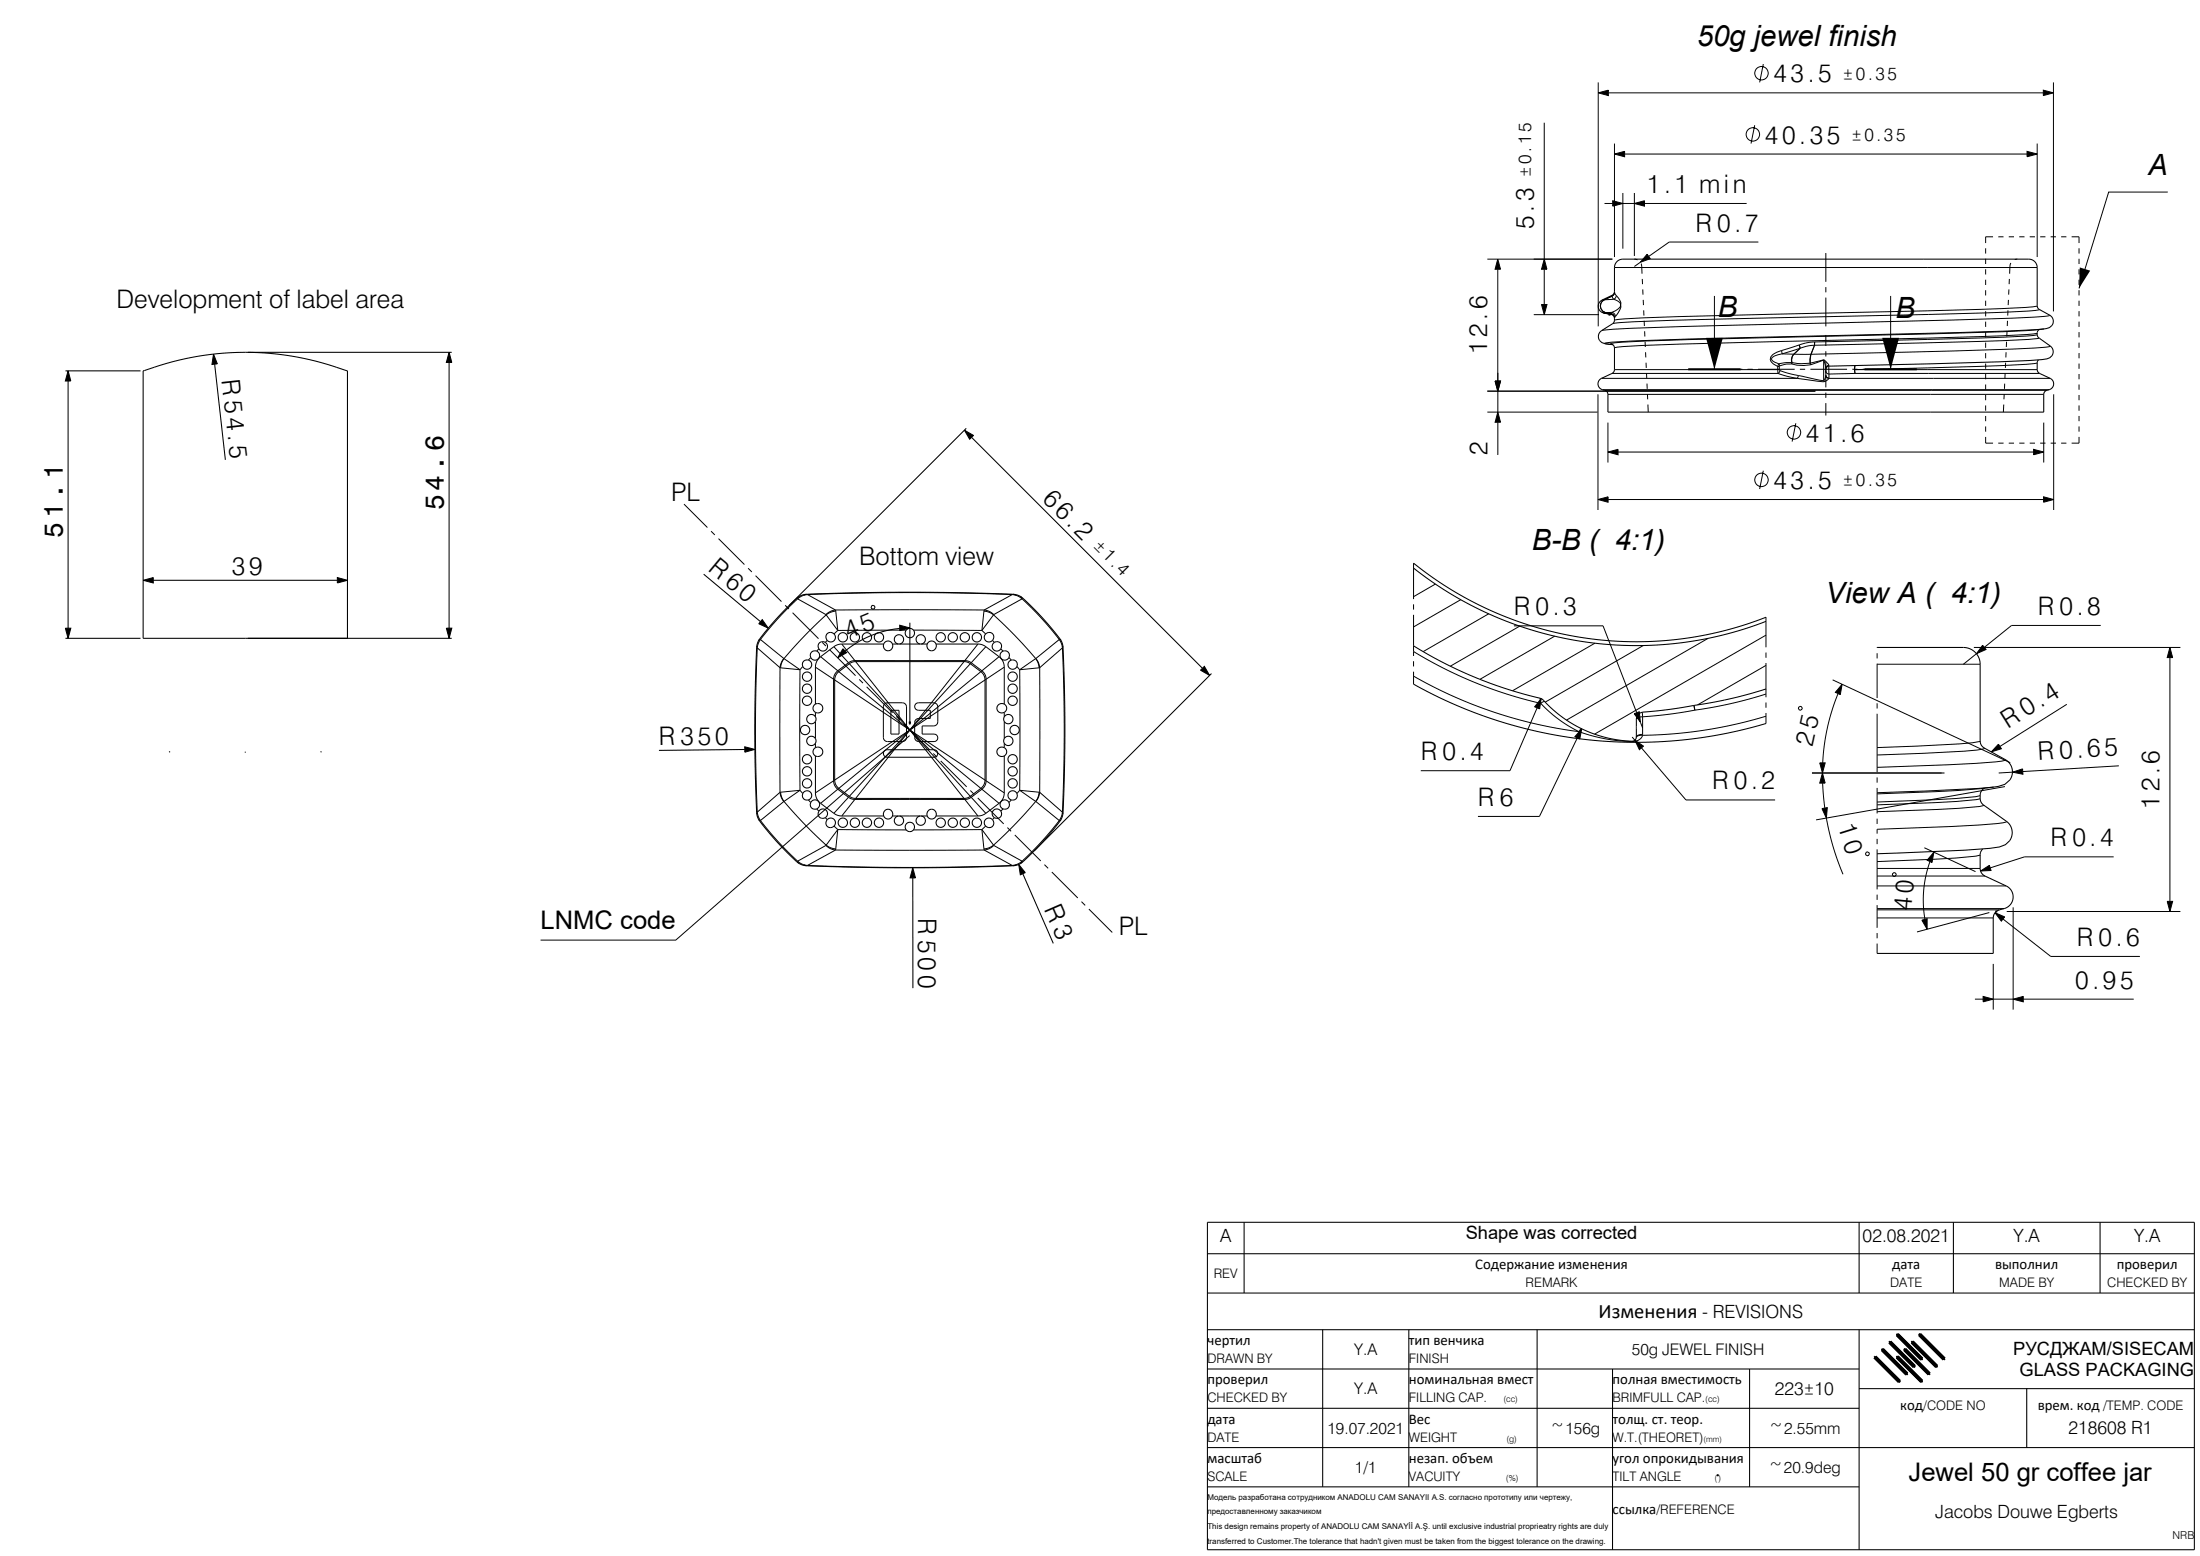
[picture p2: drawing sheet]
<svg xmlns="http://www.w3.org/2000/svg" width="420mm" height="297mm" viewBox="0 0 420 297" stroke-linecap="round" stroke-linejoin="round" font-family="sans-serif">
<g fill="none" stroke="#000" stroke-width=".19">
<path d="M305.1 17.7l2-.5v1zM305.1 15.7v46.6M307.1 17.7h83M336.6 12.2l-.7 3.5M390.1 17.2l1.9 .5-1.9 .5zM392 15.7v43.7M294.8 23.4v26.1M306.3 38.8h1.6M307.9 38.3l1.9 .5-1.9 .6zM308.2 29.4l2-.5v1zM308.2 27.4v21.7M309.8 36.8v10.7"/>
<path d="M309.8 38.8h2.2M310.2 29.4h76.8M312 38.8l2-.5v1.1zM312 36.8v12.1M314 38.8h19.5M335 23.9l-.7 3.5M387 28.9l1.9 .5-1.9 .5zM388.9 27.4v21.7M413.8 36.7h-11.2l-5.7 18.3M283.9 49.5h23.9M285.9 49.5l.6 1.9h-1.1zM285.9 51.4v21.3"/>
<path d="M294.3 58.1h1l-.5 2zM294.8 49.5l.5 1.9h-1zM294.8 51.4v6.7M306.2 59.7h.1M306.2 59.7l.3 .1M306.2 59.7l1.4 .3M306.3 57.2a1.32 1.32 0 0 0-.7 1.4 1.32 1.32 0 0 0 1 1.1M306.3 57.2a1.3 1.3 0 0 0-.8 1.4 1.3 1.3 0 0 0 1.1 1.1M306.3 57.2l-.4 .1M306.3 57.2h.1M306.6 59.7h-.4M306.6 59.7h.1"/>
<path d="M306.6 59.7l1 .2M307.6 59.9v.1M307.6 59.9h.1a.79 .79 0 0 1 .5 .8M307.6 60l.2 .1M307.6 60h.2M307.7 59.6l-.1 .3M307.7 59.6l.2 .1a.8 .8 0 0 1 .5 .7M307.7 59.6l-1.1 .1M307.7 56.5l.4 .6M307.7 56.5l-1.4 .7M307.7 56.5h.1M307.8 56.4v.1"/>
<path d="M308.1 57.1l.7 .4 .6 .5M308.1 57.1l-1.8 .1M308.2 51.1h80.7M308.2 55.7v.1M308.2 55.8h.1M308.2 55.8l.4 .6M308.2 55.8l-.1 .4-.4 .3M308.6 56.4l.8 1.3M308.6 56.4l-.1 .4-.4 .3M309.4 58.4a3 3 0 0 1-1.7 1.2M309.4 58.7l-1 1.7M312 49.5l.6 .1"/>
<path d="M313.2 50.1l-1.2 .8M313.3 50.3l.2 1.9M313.5 53.2l.1 1M313.6 55.2l.1 1M313.7 57.2l.1 1M313.8 59.2v1M314.5 48.5l.5 .9-1.8 .7zM327.3 56.5v14M335.7 46.2h-17l-4 2.8M348.6 48.3v5.5M348.6 54.8v1M348.6 56.8v5.5"/>
<path d="M360.9 56.5v14M379.1 47.4v1M379.1 49.4v1M379.1 51.4v1M379.1 53.4v1M379.1 55.4v1M379.1 57.4v1M379.1 59.4v1M380.5 45.2h-1.4v1.2M381.5 45.2h1M383.3 59.2v1M383.4 57.2v1"/>
<path d="M383.5 45.2h1M383.5 55.2v1M383.6 53.2v1M383.9 50.2l-.2 .5v1.5M385.1 49.5l-.5 .1M385.5 45.2h1M387.5 45.2h1M388.9 58.4h-.1a80 80 0 0 1-10.8 .7l-40.1 .9a418.5 418.5 0 0 0-28.9 1l-.8 .1M389.3 59.1h-.1a77.4 77.4 0 0 1-10.6 .6l-10.5 .3a2532.4 2532.4 0 0 0-56.1 1.4l-4.1 .4M389.5 45.2h1M391.5 45.2h1M393.5 45.2h1"/>
<path d="M395.5 45.2h1.4v1.2M396.9 47.4v1M396.9 49.4v1M396.9 51.4v1M396.9 53.4v1M396.9 55.4v1M396.9 57.4v1M396.9 59.4v1M40.8 67.6l.7 1.9-1 .1zM283.9 74.7h62.7M284 78.7h21M285.4 72.7h1.1l-.6 2z"/>
<path d="M286 78.7l.5 1.9h-1.1zM286 74.7v4M292.8 60.1h12.5M305.1 75.3v22M305.7 72.2h37.4M305.9 74.4h85.3M306.4 74.5h84.4M307 75.3h83.2M307.8 71.3h31.6M308.2 70.6h31.5M308.2 60.7h.1M308.4 60.4l-.2 .3"/>
<path d="M313.9 61.2v1M314 63.2v1M314.1 65.2v1M314.2 67.2v1M314.2 69.2l.1 1M314.3 71.2l.1 1M314.4 73.2l.1 1M314.5 75.2l.1 1M314.6 77.2l.1 1.5M332.3 70.5h.3M333.6 70.5h1M335.6 70.5h7"/>
<path d="M339.4 70v1.3M339.4 70h.3M339.4 71.3l3.7 .9M339.6 69.4l.2 .4M339.6 69.4l-.2 .6M339.7 70.6l.1 .1M339.7 70v.6M339.8 69.8l-.1 .2M339.8 70.7l3.5 1M339.8 70.7l-.4 .6M340.1 66.9a3.2 3.2 0 0 0-2 1.2 1.09 1.09 0 0 0 .5 1.4l.8 .5M340.1 66.9l.1 .6"/>
<path d="M340.2 67.5l-1.3 .4a.67 .67 0 0 0-.6 .8l.5 .4 .8 .3M340.2 67.5l2.3 .1M342.1 69.2v.3M342.1 69.2l-2.5 .2M342.1 69.2h.1M342.1 69.5h-1l-1.3 .3M342.1 69.5h.1M342.1 69.5a7.6 7.6 0 0 0 3.6 .1M342.1 69.2l1.8 .2 1.6-.1M342.5 67.6a1.62 1.62 0 0 0-.4 1.6M342.5 67.6h.1M342.5 67.6a1.7 1.7 0 0 0-.4 1.6"/>
<path d="M342.5 67.6h3.2M343.1 72.2l5 .7M343.3 71.7l4.9 1M343.3 71.7l-.2 .5M343.5 65.8l.2 .7M343.5 65.8l-3.4 1.1M343.6 70.5h1M343.7 66.5l-3.5 1M343.7 66.5l-1.2 1.1M343.7 66.5h.1M345.5 69.3l.1 .3M345.6 69.3l.1 .3"/>
<path d="M345.6 69.3h-.1M345.6 70.5h7M345.7 67.6l-.2 1v.7M345.7 67.6h.1M345.8 67.6l-.2 1.7M346.4 65.9l-1.2 .1-1.5 .5M346.4 65.9h.1M346.4 65.9l-.7 1.7M346.4 65.3v.6M346.4 65.3l-1.5 .1-1.4 .4M348.1 68.7l-2.5 .6M348.1 68.7l1.1 1"/>
<path d="M348.1 68.7h.1M348.2 68.7l-2.5 .9M348.2 68.7l.4 1.6a.56 .56 0 0 1 .6-.6M348.2 68.7v4M348.2 72.7l-.1 .2M348.6 70.9a.57 .57 0 0 0 .6 .5M348.6 71.6a.57 .57 0 0 0 .6 .6M348.6 63.9v2.1M348.6 67v1M348.6 69v2.2M348.6 71.6v2.3M348.6 74.9v1"/>
<path d="M348.6 76.9v2.4M349.1 69.9l.1 1.5M349.2 69.7v.2M349.2 72.2l-.7 .6-.4 .1M349.2 72.2a.6 .6 0 0 1-.6-.5l-.4 1M349.2 72.2h42.2M349.2 71.4v.8M349.2 72.2h.1M353.6 70.5h1M354.1 70.6l.1-.8-.2 .7 .2 .8M354.1 70.6l.1 .7M354.1 70.6h34.8"/>
<path d="M354.2 71.3h35.2M354.2 71.3l-5 .1M355.6 70.5h.3M379.1 61.4v1M379.1 63.4v1M379.1 65.4v1M379.1 67.4v1M379.1 69.4v1M379.1 71.4v1M379.1 73.4v1M379.1 75.4v1M379.1 77.4v1"/>
<path d="M379.1 79.4v1M382.5 77.2v1.5M382.6 75.2v1M382.7 73.2v1M382.8 71.2v1M382.9 69.2l-.1 1M383 67.2l-.1 1M383.1 65.2l-.1 1M383.2 63.2l-.1 1M383.3 61.2l-.1 1M388.9 63.9l-.6 .1a353.3 353.3 0 0 1-20.4 .8l-21.5 .5M388.9 63.6l-.6 .1a344.8 344.8 0 0 1-20.4 .8l-47.3 1.2-10.7 .4-1.7 .3"/>
<path d="M388.9 69.3h-.2a87.8 87.8 0 0 1-10.6 .6l-24 .7M388.9 63.6h.1M388.9 69.3h.1M389 62.9l-6.6 .4-14.2 .4-53.9 1.4-4.6 .2-2.2 .3 .3 .1M389.2 64.5l-.3 .1a320.6 320.6 0 0 1-21 .8l-21.5 .5M390.2 62.8l-1.6 .1a2060.3 2060.3 0 0 1-57 1.6l-19.9 .6-4.1 .2-1.2 .2 1.5 .3M391.3 60.2h.1M391.3 60.2a35.5 35.5 0 0 1-7.1 .5l-31.9 .9a1068 1068 0 0 0-46.2 1.4l-.3 .1M391.4 66.1a34.2 34.2 0 0 1-7.1 .5l-38.5 1M392.1 75.3v22M396.9 61.4v1M396.9 63.4v1"/>
<path d="M396.9 65.4v1M396.9 67.4v1M396.9 69.4v1M396.9 71.4v1M396.9 73.4v1M396.9 75.4v1M396.9 77.4v1M396.9 79.4v1M130.6 96.2l4.4 4.5M184.1 82.1l1.8 1-.8 .7zM286 80.6v6.2M305.1 95.3l1.9-.5v1.1z"/>
<path d="M307 86.3l1.9-.5v1zM307 80.7v7.6M307 95.3h83.1M308.9 86.3h79.3M336.6 89.8l-.7 3.5M342.8 80.8l-.7 3.5M379.1 83.4v1.2h1.4M379.1 81.4v1M381.5 84.6h1M383.5 84.6h1M385.5 84.6h1M387.5 84.6h1"/>
<path d="M388.2 85.8l2 .5-2 .5zM389.5 84.6h1M390.1 94.8l2 .5-2 .6zM390.2 80.7v7.6M391.5 84.6h1M393.5 84.6h1M396.9 83.4v1.2h-1.4M396.9 81.4v1M27.3 110.8l2-.6v1.1zM64.4 110.2l1.9 .6-1.9 .5zM135.8 101.4l.7 .7M137.2 102.8l4.9 5"/>
<path d="M142.8 108.5l.7 .7M144.2 109.9l5 4.9M145.5 118.3l1.2 1.6-1.8-.8zM149.9 115.5l.7 .7M151.3 117l5 4.9M152.1 114.2l.1 .2M152.2 114.4l-3.7 3.7-3.3 3.9M152.3 114.3l5.4 3M152.3 114.3l-.1 .1M152.5 113.9l-.2 .4M153.5 113.6l-1.2 .7M154 113.4l-.5 .2"/>
<path d="M154.1 113.4v.1M154.1 113.5l18.6-.4 10.3 .1 10.3 .3M154.1 113.5l-.6 .1M154.1 113.5l5.4 2.9M157.7 117.3v.1M157.7 117.4l-3.9 3.8-4.1 4.5M157.7 117.4l2.2 2.9M159.5 116.4h28.4M159.5 116.4a3 3 0 0 0-1.8 .9M159.5 116.4l.1 .2M159.6 116.6a3.3 3.3 0 0 0-1.9 .8M159.6 116.6l.3 3.7"/>
<path d="M166.4 115.6l.2-.1 .3 .2 .1 .2-.1 .3-.2 .1-.3-.1-.1-.3zM171.8 119.3l1.9 .6-1.9 .5zM187.8 116.6a3.3 3.3 0 0 1 1.9 .8M187.8 116.6l-.3 3.7M187.9 116.4h.1a3 3 0 0 1 1.7 .9M187.9 116.4l-.1 .2M189.7 117.4l4 3.9 4 4.4M189.7 117.4l-2.2 2.9M189.7 117.3v.1M193.3 113.5l.6 .1M193.3 113.5l-5.4 2.9M193.3 113.4v.1"/>
<path d="M193.4 113.4l.5 .2M193.9 113.6l1.2 .7M194.9 113.9l.2 .4M195.1 114.3l-5.4 3M195.1 114.3l.1 .1M195.2 114.4l3.6 3.6 3.4 4M195.3 114.2h.1M195.3 114.2l-.1 .2M269.9 107.5v6.9M269.9 115.4v1M269.9 117.4v7.8M274 111.5l-4.1 2.4"/>
<path d="M278.9 114.5l-9 5.2M284.2 117.2l-12.5 7.2M289 119.5h17l6.5 16.5M290.1 119.5l-13.2 7.7M337.1 117.8v5.8M401.1 119.4h-17.1l-5.2 4.2M144.5 123.7h.1M144.6 123.7l-.4 14.5 .1 8.1 .3 8.7M144.6 123.7l4.3 3.8M144.6 123.3l-.1 .3M144.6 123.3v.4M145.1 121.9l.1 .1"/>
<path d="M145.2 122.1l-.6 1.2M145.2 122.1l-.3 .1M145.2 122.1l4.4 3.6M145.2 122v.1M148.9 127.5v23.7M148.9 127.5h.1M149 127.5l3.7 .3M149.6 125.7a3.2 3.2 0 0 0-.7 1.8M149.6 125.7h.1M149.7 125.7l3 2.1M149.7 125.7l-.5 .9-.2 .9M152.7 127.8v23"/>
<path d="M153.3 127.2l-.6 .6M154.8 125.5l-.5 .5M155.7 127.3v7.1M155.7 136v.8M155.7 137.7v3.3M155.7 127.3l18 12M156.3 123.8l-.4 .5M156.7 125.3a2.51 2.51 0 0 0-1 2M156.7 125.3l3.2 2.7M157 122.6l.7 .7M157.9 122.2l-.3 .4M158.4 124l4.9 5"/>
<path d="M159.2 123.4l-2.5 1.9M159.2 123.4l2.8 3.1M159.9 120.3l-.7 .7M159.9 128a2.02 2.02 0 0 0-.8 1.6v19.4M159.9 128l.2 .2M160.1 128.2a2 2 0 0 0-.8 1.6v19.1M160.1 128.2l30.6 25.1M160.7 122.9l-.7 .1-.8 .4M160.7 122.9h8M160.7 122.9l26 32.9M160.9 123.8l.8 .8-1.8 1zM162 126.5l-2.1 1.5"/>
<path d="M162 126.5l.2 .2M162.2 126.7l11.5 12.6M162.2 126.7l-2.1 1.5M164 129.7l.7 .7M165.5 131.1l4.9 4.9M168.9 134.4l.5-.3h2.9a.78 .78 0 0 1 .8 .8v5.9a.78 .78 0 0 1-.8 .7h-2.9a.78 .78 0 0 1-.8-.7v-5.9zM170.1 135.6h1.5v4.5h-1.5zM170.4 122.9h1.1M171.1 136.8l.7 .7M171.7 122.9h4M172.5 138.2l5 4.9M173 120.3h-13.1"/>
<path d="M173.7 139.3l-14.4 9.6M173.7 139.3l18 12M173.7 139.3l11.5 12.7M173.7 139.3l-10.3 13.1M174.4 120.3h13.1M174.8 134.4l.5-.3h3a.78 .78 0 0 1 .7 .8v2.9a.78 .78 0 0 1-.7 .8h-2.2v1.5h2.2a.72 .72 0 0 1 .7 .7 .72 .72 0 0 1-.7 .7h-2.9a.77 .77 0 0 1-.8-.7v-2.9a.78 .78 0 0 1 .8-.8h2.2v-1.5h-2.3a.72 .72 0 0 1-.6-.5 .72 .72 0 0 1 .1-.7zM175.9 122.9h1.1M178.7 122.9h8M184 126.3h-20.6l-.8 .1-.4 .3M184 126.3l.6 .1 .6 .3M184 126.3l-10.3 13M184.2 126.1h-20.2a2.77 2.77 0 0 0-2 .4"/>
<path d="M184.2 126.1l.5 .1 .7 .3M184.2 126.1l-.2 .2M185.2 126.7l-23 25.3M185.2 126.7l2.1 1.5M185.4 126.5l2.1 1.5M185.4 126.5l-.2 .2M186.7 122.9l.9 .2 .6 .3M186.7 122.9l-2.5 3.2M187.3 128.2a1.99 1.99 0 0 1 .7 1.6M187.3 128.2l-27.2 22.3M187.5 120.3l.7 .7M187.5 128a2.02 2.02 0 0 1 .8 1.6"/>
<path d="M187.5 128l-.2 .2M188 129.8v19.1a2 2 0 0 1-.7 1.6l-2.1 1.5M188 129.8l-14.3 9.5M188.2 123.4l2.5 1.9M188.2 123.4l-2.8 3.1M188.3 129.6v19.4a2.01 2.01 0 0 1-.8 1.6l-2.1 1.6M188.3 129.6l-.3 .2M189.5 122.2l.3 .4M190.7 125.3a2.52 2.52 0 0 1 1 2M190.7 125.3l-3.2 2.7M191.1 123.8l.4 .5M191.7 127.3v7.1"/>
<path d="M191.7 136v.8M191.7 137.7v3.3M191.7 127.3l-3.4 2.3M192.6 125.5l.5 .5M194.1 127.2l.6 .6M194.7 127.8v23M197.7 125.7l.5 .8 .2 1M197.7 125.7l-3 2.1M197.8 125.7a3.1 3.1 0 0 1 .7 1.8M197.8 125.7h-.1M198.4 127.5l-3.7 .3M198.5 127.5v23.7"/>
<path d="M198.5 127.5h-.1M202.2 122v.1M202.2 122.1l.3 .1M202.2 122.1l.6 1.2M202.2 122.1l-4.4 3.6M202.3 121.9l-.1 .1M202.8 123.3l.1 .3M202.8 123.3v.4M202.8 123.7l.4 14.4-.1 7.9-.3 9M202.8 123.7l-4.3 3.8M202.9 123.7h-.1M229.9 127.2l1 1.7-1.7-1z"/>
<path d="M269.9 129.1l3.3 1.7 4.2 2.1 3.7 1.6 4.3 1.5 4 1.2 4.1 1.1 7.9 1.4M269.9 124.4l5.9 3.2 5.6 2.6 6.2 2.2 6.5 1.8M269.9 126.2v1M269.9 128.2v2.4M293.5 135.1l-5.2 12h-17.1M294 133.3l.1 .9M294.1 134.2l1.6 1.6 1.8 1.4 1.8 1.3 2.1 1.2M294.2 133.3l-.3 2-.9-.4zM294.9 133.9l-.8 .3M296.8 121.4l-14.2 8.3M301.4 139.7l2.7 .8 2.4 .5 2.7 .4 2.3 .2M301.9 139.1l-.5 .6"/>
<path d="M302 139.1l-.4 2-.9-.5zM304.5 122.8l-15.7 9.1M312 136.2l1-.3 .2 1.9zM313.2 137.8l.4 1.2M313.5 135.9l.1 .9M313.6 136.8a1.08 1.08 0 0 0-1.2 .5M313.6 136.8v3.4M313.7 123.2l-18.7 10.8M323.4 134.7l.2 .9M323.4 134.6l.2 1M323.6 135.6l-5 .7-5 .5M326.1 121.8l-27 15.6"/>
<path d="M337.1 136.7l-5.7 1.5-6.1 1.2-6 .7-5.7 .3M337.1 132.5l-6.7 1.8-6.8 1.3M337.1 127l-13 7.5M337.1 121.2l-32.7 18.9M337.1 124.6v1M337.1 126.6v6.5M337.1 134.1v1M337.1 136.1v2M343.4 135l.3-.2 .2 .1 .2 .3-.1 .2-.3 .2-.2-.1-.2-.3zM349.9 129.8l33.9 15.8M350.9 132.4l-1.1 3-.9 3.2-.6 3.7-.3 3.3M351.7 130.6l-.4 2-.9-.5z"/>
<path d="M358.4 126.8h19.6M358.4 123.6v.1M358.4 124.7v1M358.4 126.7v6.5M358.4 134.2v1M358.4 136.2v11.2M376.8 123.6h39.5M377.3 124.8l-2.5 2M378.5 123.2l.7 .8-1.9 .8zM394.6 134.4l-12.8 8.1M414.3 123.6l.5 1.9h-1.1zM414.3 125.5v46.5"/>
<path d="M142.2 142.5l1.9 .5-1.9 .6zM144.5 155.1l.1 .3M144.6 155v.4M144.6 155h-.1M144.6 155.4l.6 1.2M144.9 156.5l.3 .1M145.2 156.6v.1M145.2 156.7l3.1 3.6 3.9 4M145.2 156.7l-.1 .1M148.9 151.2l-4.3 3.8M148.9 151.2a3.1 3.1 0 0 0 .7 1.8M149 151.2l.2 1 .5 .8"/>
<path d="M149 151.2h-.1M149.6 153l-4.4 3.6M149.7 153l4 4.4 4 3.9M149.7 153h-.1M152.7 150.8l.6 .7M152.7 150.8l-3 2.2M152.7 150.8l-3.7 .4M154.3 152.7l.5 .5M155.7 151.3a2.52 2.52 0 0 0 1 2M155.7 141.9v.8M155.7 144.3v7M155.9 154.4l.4 .4"/>
<path d="M156.7 153.3l2.5 1.9M157.6 156.1l.3 .3M159.1 149a2.01 2.01 0 0 0 .8 1.6l2.1 1.6M159.1 149l-3.4 2.3M159.2 155.2l.6 .4 .9 .2M159.2 157.7l.7 .6M159.3 148.9a2.01 2.01 0 0 0 .8 1.6M159.3 148.9l-.2 .1M159.9 158.3l13.1 .1M159.9 158.3l-2.2 3M159.9 158.3l-.3 3.7M160.1 150.5l-3.4 2.8"/>
<path d="M160.1 150.5l2.1 1.5M160.7 155.8h8M162 152.2l.6 .3 .6 .1M162 152.2l-2.8 3M162.2 152l.6 .3 .6 .1M162.2 152l-.2 .2M163.2 152.6l-2.5 3.2M163.4 152.4l-.2 .2M168.9 143.3l.5-.2h8.9a.72 .72 0 0 1 .7 .7 .72 .72 0 0 1-.7 .7h-8.9a.72 .72 0 0 1-.7-.4 .72 .72 0 0 1 .2-.8zM170.4 155.8h1.1M171.7 155.8h4M173.7 140.4l-44.7 39h-25.8"/>
<path d="M175.9 155.8h1.1M178.2 143.8l.7 .7M178.7 155.8h8M179.6 145.2l4.9 5M185.2 152l-.4 .3-.8 .1h-20.6M185.2 152l.2 .2M185.3 150.9l.7 .7M185.4 152.2a6.1 6.1 0 0 1-3.2 .4h-19M185.4 152.2l2.8 3M186.7 152.3l4.9 5M187.5 158.3l-13.1 .1M187.5 158.3l2.2 3"/>
<path d="M187.5 158.3l.3 3.7M188.2 157.7l-.7 .6M188.2 155.2l-.8 .4-.7 .2M189.8 156.1l-.3 .3M190.7 153.3l-2.5 1.9M191.5 154.4l-.4 .4M191.7 151.3a2.51 2.51 0 0 1-1 2M191.7 141.9v.8M191.7 144.3v7M192.3 158l.7 .7M193.1 152.7l-.5 .5M193.7 159.4l5 4.9"/>
<path d="M194.7 150.8l-.6 .7M194.7 150.8l3 2.2M194.7 150.8l3.7 .4M197.7 153l-3.7 4.1-4.3 4.2M197.7 153h.1M197.8 153l4.4 3.6M198.4 151.2l-.2 .9-.5 .9M198.4 151.2h.1M198.5 151.2l4.3 3.8M198.5 151.2a3.1 3.1 0 0 1-.7 1.8M202.2 156.7l-3.3 3.9-3.7 3.7M202.2 156.7l.1 .1"/>
<path d="M202.2 156.6v.1M202.5 156.5l-.3 .1M202.8 155.4l-.6 1.2M202.8 155v.4M202.8 155h.1M202.9 155.1l-.1 .3M301.1 140.9l-7.2 14.9h-11.7M311.6 141.5l-.1 .1M311.6 140.7l.5 .6M312.1 141.3l1.7 1.1-.8 .7zM313.4 142.8l8.5 9.9h17M313.6 140.4a1.03 1.03 0 0 0-1.2 .4"/>
<path d="M313.6 140.4a1.75 1.75 0 0 1-2.1 1.2M313.6 140.2a1.07 1.07 0 0 0-1.2 .5M313.6 140.2v.2M345.9 147.5h25.3M347.4 145.6h1l-.5 1.9zM347.8 154.3l1-.1-.1 2zM347.9 147.5l.5 2h-1zM348 149.5l.4 4.7M348.7 156.2l1.3 5.5 1.8 5.2M358.4 148.4v1M358.4 150.4v4.9M358.4 156.3v1"/>
<path d="M378 151.8l-.8 .3-3.7 .3-15.1 .7M378 141.4l-1.4 .4-2.5 .2-15.7 .7M378 152.4l-.2 .1a158.3 158.3 0 0 1-19.4 1.1M378 151.8h.1M378.1 150.5l-8.4 .6-11.3 .4M378.7 153.6l-.1 .2-.7 .1-3.9 .4-15.6 .6M378.8 142.8l-.1 .1-1.2 .3-2.5 .2-16.6 .7M380.6 150.2l-12.7 .8-9.5 .3M381.5 142l.6 .9-1.9 .6zM382.8 150.1l-36.1 6.4M382.8 145v.1l-.7 .2a259.8 259.8 0 0 1-23.7 1.2M383 156.8v.1l-.6 .2-4.5 .4-19.5 .8v.8"/>
<path d="M384.2 147.4l1.9-.6 .1 1zM384.2 147.4l-2.6 .1M404.5 146.2l-18.3 1.1M152.2 164.3l.1 .1M152.2 164.3l-.1 .2M152.3 164.4l.2 .4M152.3 164.4l1.2 .7M153.5 165.1l.6 .1M153.5 165.1l.5 .2M154.1 165.2l18 .4 10.6-.1 10.6-.3M154.1 165.2v.1M157.7 161.4l-5.4 3"/>
<path d="M157.7 161.4a3 3 0 0 0 1.8 .8M157.7 161.3a3.2 3.2 0 0 0 1.9 .7M157.7 161.3v.1M159.5 162.2l-5.4 3M159.6 162l-.1 .2M174.3 165.6l.5 2h-1.1zM187.8 162l.1 .2M187.9 162.2h-28.4M187.9 162.2l5.4 3M189.7 161.3v.1M189.7 161.3a3.2 3.2 0 0 1-1.9 .7M189.7 161.4l-.1 .1a2.95 2.95 0 0 1-1.7 .7"/>
<path d="M189.7 161.4l5.4 3M193.3 165.2v.1M193.9 165.1l-.5 .2M193.9 165.1l-.6 .1M194.5 165l1.2 1.6-.9 .4zM195.1 164.4l-.2 .4M195.1 164.4l-1.2 .7M195.2 164.3l.1 .2M195.2 164.3l-.1 .1M199.4 165l.7 .7M200.8 166.5l5 4.9M206.5 172.1l.7 .7"/>
<path d="M207.9 173.5l4.4 4.5M356.3 162.7l.2-.1 .3 .2 .1 .2-.2 .3h-.2l-.3-.1-.1-.2zM358.4 160.1v1M358.4 162.1v7.7M358.4 170.8v1M358.4 172.8v4.3M358.4 178.1v1M358.4 175.2h22.1M358.4 173.7h23.3M358.4 173.4h24.2M358.4 169.1h24.6M358.4 167.2h20.6"/>
<path d="M358.4 165.8h19.6M361.3 166.8l.3-.2h.2l.2 .2v.3l-.3 .2h-.2l-.2-.3zM366.9 175.6l1-.2v2zM367.4 161.8l9.7 4.6M368.5 164.5l-.8 2.3-.4 3-.1 2.8 .3 2.9M369.2 162.7l-.4 1.9-.9-.4zM378 163.2l-.8 .2-3.8 .4-15 .7M378.1 166.3l1.7-1.1 .3 1zM379.8 174.2l-13.8 3.7M380.9 174.2l1.8 .8-.6 .8zM382.4 175.4l9.1 7.2h17M383.1 174h33.2"/>
<path d="M384.3 173.2v19.5M403.5 163.6h-17l-6.6 2.1M413.7 172h1.1l-.5 2zM358.4 180.1v1.9M377 190.7h1.6M378.6 190.2l1.9 .5-1.9 .5zM380.5 184v8.7M380.5 190.7h3.8M384.3 190.7l2-.5v1zM386.3 190.7h21M327.9 281.5l.2 .1-.1 .1-.2-.1z"/>
<circle cx="336.3" cy="14" r="1.28"/>
<circle cx="334.6" cy="25.7" r="1.28"/>
<circle cx="336.3" cy="91.6" r="1.28"/>
<circle cx="342.5" cy="82.5" r="1.28"/>
</g>
<g fill="none" stroke="#000" stroke-width=".2">
<path d="M305.8 59.6l2 .5M306.2 59.7a1.31 1.31 0 0 1-1.1-1.1 1.31 1.31 0 0 1 .8-1.3l1.9-.9 .3-.4 .1-4.9a1.6 1.6 0 0 1 1.6-1.6h77.5a1.6 1.6 0 0 1 1.6 1.6l.1 7.5 .3 .5 2 1.1a1.37 1.37 0 0 1 .7 1.5 1.37 1.37 0 0 1-1.3 1l-1.7 .2M309.4 57.7v1zM12.5 70.8h14.3M13 70.8l.5 1.9h-1zM13 72.7v47.2M41 69.5l2 18.3M47.3 67.3h38.9M85.7 67.3l.6 1.9h-1.1zM85.7 69.2v50.7M307.8 65.7l.3 .3 .1 .4v4.3l-.4 .6-2.1 .9a1.23 1.23 0 0 0-.6 1.5 1.23 1.23 0 0 0 1.3 .8 .79 .79 0 0 1 .6 .8v3.4h83.2v-3.5a1.21 1.21 0 0 1 1.2-.9 1.15 1.15 0 0 0 .7-1.1 1.15 1.15 0 0 0-.7-1l-2.3-1.2-.2-.4v-1.3l.3-.6M307.8 60l.1 .1"/>
<path d="M307.8 60.1a1.13 1.13 0 0 1 .1 1.7l-2.1 1.3a1.36 1.36 0 0 0-.6 1.5 1.36 1.36 0 0 0 1.2 1l1.5 .2M346.3 66.2h.1M348.6 70.3v1.3M389.3 62.9a1.03 1.03 0 0 0 .1 1.7l2 1.5a1.33 1.33 0 0 1 .3 1.8M391.7 67.9l-.4 .4-.5 .2-3.2 .3-19 .6-19.4 .5a.6 .6 0 0 0-.6 .6M184.5 81.8l-33.9 33.8M185.5 83.5l44.1 44.1M12.5 119.9h1l-.5 1.9zM29.3 110.8h35.1M85.2 119.9h1.1l-.6 1.9zM134.3 109.6l10.9 9.1M150.1 116.1l.4-.3a7.6 7.6 0 0 1 3-2.3l7-.3 11-.2 10 .1 9.8 .2a6.9 6.9 0 0 1 3.8 .8l3 2.9 2.8 3.1a6.2 6.2 0 0 1 2 3.6l.4 14.6-.3 14.7a5.8 5.8 0 0 1-.9 4.1l-2.4 2.9-2.6 2.7a10.1 10.1 0 0 1-3 2.4l-7.7 .4-10.3 .1h-11l-8.7-.3a10.3 10.3 0 0 1-3.7-.4l-2.9-2.6-3.3-3.8a6 6 0 0 1-2.1-3.6l-.3-14.7 .3-14.3a6.7 6.7 0 0 1 .8-4.1l2.5-3.1z"/>
<path d="M171.8 120l-3 .5-2.6 .9-2.4 1.2-2.4 1.7M173.7 118.9v19.4M269.9 107.5l3.8 2.8 3.3 2.2 3.7 2.1 4.3 2.1 4.1 1.7 4.6 1.5 3.8 .9 4.5 .9 4.2 .5 5 .3 4.2-.1 4.5-.3 4.7-.7 4.4-1 4.3-1.2 3.8-1.4M269.9 108.4l3.4 2.6 3.8 2.4 4.1 2.3 4.1 1.9 4.2 1.7 4.2 1.3 4.7 1.2 3.9 .7 4.7 .5 4 .2h4.5l4.2-.4 4.5-.6 4.4-.9 4.3-1.2 4.2-1.5M12.5 121.8h14.3M66.3 121.8v-51l-5-1.6-4.6-1.1-4.5-.6-5.2-.2-5.2 .2-4.4 .6-4.7 1-5.4 1.7v51h58.9M231.3 128.6l-33.8 33.8M269.9 123.3l5.4 3.1 5.9 2.7 5.6 2.1 6.5 1.9a2.53 2.53 0 0 1 2 1.3l2.7 2.3 3.1 2 3.2 1.4 3.9 1a12.3 12.3 0 0 0 3.8 .2l.4-.6v-3.4a1.34 1.34 0 0 1 1.6-1.4l6-.7 7.6-1.3 5.2-1.1 4.3-1.3M269.9 130.6l3.7 2 4.1 1.9 4.2 1.7 4.2 1.4 4.3 1.3 4.2 1 3.7 .6 4.9 .7 5 .4 3.8 .1 4.2-.1 4.2-.3 4-.4 4.5-.8 3.9-.8 4.3-1.2M358.4 123.6h16.4a3.2 3.2 0 0 1 3.2 3.2l.1 15.1 .6 .8 4.1 2.3a2.67 2.67 0 0 1 .9 3.9l-.9 .8-1.3 .4-3.4 .4M32.5 143.5l-.2 .1M46.8 143.5v.1"/>
<path d="M61.2 143.5l.2 .1M142.2 143.1l-16.4 .1M378.9 150.4a2.07 2.07 0 0 0 .1 3.5l4 2.9a2.66 2.66 0 0 1 .6 3.7M174.3 167.6v21M195.3 166.8l5.8 13.3M378.5 162.1l-.5 .9v2.8a1.6 1.6 0 0 0 1 1.4l4 1.9a2.31 2.31 0 0 1 1.3 2.3 2.31 2.31 0 0 1-1.7 2l-.9 .3a1.61 1.61 0 0 0-1.2 1.5v6.8h-22.1M383.7 160.5l-.8 .7-1.2 .5a223.8 223.8 0 0 1-23.3 1.3M230.5 233.3h188.4v62.5h-188.4zM230.5 239.3h188.4M237.5 233.3v13.5M354.9 233.3v13.5M372.9 233.3v13.5"/>
<path d="M400.9 233.3v13.5M230.5 246.8h188.4M230.5 253.8h188.4M252.5 253.8v30M269 253.8v30M293.4 253.8v30M354.9 253.8v42M230.5 261.3h124.4M230.5 268.8h124.4M230.5 276.3h188.4M307.8 261.3v34.5M334 261.3v22.5"/>
<path d="M354.9 265.1h64M386.9 265.1v11.2M230.5 283.8h124.4"/>
<circle cx="153.7" cy="139.3" r=".89"/>
<circle cx="154.1" cy="126.9" r=".89"/>
<circle cx="154.1" cy="129.2" r=".89"/>
<circle cx="154.1" cy="133.8" r=".89"/>
<circle cx="154.1" cy="131.5" r=".89"/>
<circle cx="154.9" cy="137.3" r=".89"/>
<circle cx="155.6" cy="125.1" r=".89"/>
<circle cx="156.2" cy="135.2" r=".93"/>
<circle cx="157.1" cy="123.4" r=".9"/>
<circle cx="158.6" cy="121.6" r=".9"/>
<circle cx="160.9" cy="121.6" r=".89"/>
<circle cx="163.2" cy="121.6" r=".89"/>
<circle cx="165.5" cy="121.6" r=".89"/>
<circle cx="167.8" cy="121.6" r=".89"/>
<circle cx="169.5" cy="123.3" r=".93"/>
<circle cx="171.6" cy="122" r=".9"/>
<circle cx="173.7" cy="120.8" r=".9"/>
<circle cx="175.8" cy="122" r=".9"/>
<circle cx="177.8" cy="123.3" r=".93"/>
<circle cx="179.6" cy="121.6" r=".89"/>
<circle cx="181.9" cy="121.6" r=".9"/>
<circle cx="184.2" cy="121.6" r=".9"/>
<circle cx="186.5" cy="121.6" r=".9"/>
<circle cx="188.8" cy="121.6" r=".91"/>
<circle cx="190.3" cy="123.4" r=".9"/>
<circle cx="191.2" cy="135.2" r=".93"/>
<circle cx="191.8" cy="125.1" r=".9"/>
<circle cx="192.5" cy="137.3" r=".89"/>
<circle cx="193.3" cy="126.9" r=".9"/>
<circle cx="193.3" cy="131.5" r=".89"/>
<circle cx="193.3" cy="133.8" r=".89"/>
<circle cx="193.3" cy="129.2" r=".89"/>
<circle cx="193.7" cy="139.3" r=".89"/>
<circle cx="154.1" cy="151.8" r=".89"/>
<circle cx="154.1" cy="144.9" r=".89"/>
<circle cx="154.1" cy="149.5" r=".89"/>
<circle cx="154.1" cy="147.2" r=".89"/>
<circle cx="154.9" cy="141.4" r=".89"/>
<circle cx="155.6" cy="153.6" r=".9"/>
<circle cx="156.2" cy="143.5" r=".93"/>
<circle cx="157.1" cy="155.3" r=".9"/>
<circle cx="158.6" cy="157" r=".9"/>
<circle cx="160.9" cy="157" r=".89"/>
<circle cx="163.2" cy="157" r=".89"/>
<circle cx="165.5" cy="157" r=".89"/>
<circle cx="167.8" cy="157" r=".89"/>
<circle cx="169.6" cy="155.4" r=".93"/>
<circle cx="171.6" cy="156.6" r=".89"/>
<circle cx="173.7" cy="157.8" r=".9"/>
<circle cx="175.8" cy="156.6" r=".89"/>
<circle cx="177.9" cy="155.4" r=".93"/>
<circle cx="179.6" cy="157" r=".89"/>
<circle cx="181.9" cy="157" r=".89"/>
<circle cx="184.2" cy="157" r=".89"/>
<circle cx="186.5" cy="157" r=".89"/>
<circle cx="188.8" cy="157" r=".9"/>
<circle cx="190.3" cy="155.3" r=".9"/>
<circle cx="191.2" cy="143.5" r=".93"/>
<circle cx="191.8" cy="153.6" r=".89"/>
<circle cx="192.5" cy="141.4" r=".89"/>
<circle cx="193.3" cy="144.9" r=".89"/>
<circle cx="193.3" cy="149.5" r=".89"/>
<circle cx="193.3" cy="147.2" r=".89"/>
<circle cx="193.3" cy="151.8" r=".89"/>
</g>
<path d="M322.3 70.5h10M355.9 70.5h10M357.8 259.1l.3-.2 4.6 4.7-.2 .2zM359.3 257.7l.2-.2 4.7 4.7-.3 .2zM360.7 256.3l.2-.2 4.7 4.6-.2 .3zM362.1 259.1l.2-.2 4.7 4.7-.2 .2zM362.3 254.6l4.7 4.7-.2 .2-4.7-4.6zM363.5 257.7l.2-.2 4.7 4.6-.2 .3zM364.9 256.3l.3-.3 4.6 4.7-.2 .2zM366.4 254.8l.2-.2 4.7 4.7-.3 .2z" fill="none" stroke="#000" stroke-width=".4"/>
<g fill="#000">
<path d="M305.1 17.7l2-.5v1z" fill-rule="evenodd"/>
<path d="M390.1 17.2l1.9 .5-1.9 .5z" fill-rule="evenodd"/>
<path d="M307.9 38.3l1.9 .5-1.9 .6z" fill-rule="evenodd"/>
<path d="M308.2 29.4l2-.5v1z" fill-rule="evenodd"/>
<path d="M312 38.8l2-.5v1.1z" fill-rule="evenodd"/>
<path d="M387 28.9l1.9 .5-1.9 .5z" fill-rule="evenodd"/>
<path d="M285.9 49.5l.6 1.9h-1.1z" fill-rule="evenodd"/>
<path d="M294.3 58.1h1l-.5 2z" fill-rule="evenodd"/>
<path d="M294.8 49.5l.5 1.9h-1z" fill-rule="evenodd"/>
<path d="M314.5 48.5l.5 .9-1.8 .7z" fill-rule="evenodd"/>
<path d="M397.1 51.1l1.9 .6-2.1 3.3z" fill-rule="evenodd"/>
<path d="M13 70.8l.5 1.9h-1z" fill-rule="evenodd"/>
<path d="M40.8 67.6l.7 1.9-1 .1z" fill-rule="evenodd"/>
<path d="M85.7 67.3l.6 1.9h-1.1z" fill-rule="evenodd"/>
<path d="M285.4 72.7h1.1l-.6 2z" fill-rule="evenodd"/>
<path d="M285.4 72.7h1.1l-.5 2z" fill-rule="evenodd"/>
<path d="M307.1 59.9h.4v.4h-.4z" fill-rule="evenodd"/>
<path d="M325.7 64.5h3.2l-1.6 6z" fill-rule="evenodd"/>
<path d="M359.3 64.5h3.3l-1.7 6z" fill-rule="evenodd"/>
<path d="M184.1 82.1l1.8 1-.8 .7z" fill-rule="evenodd"/>
<path d="M286 78.7l.5 1.9h-1.1z" fill-rule="evenodd"/>
<path d="M305.1 95.3l1.9-.5v1.1z" fill-rule="evenodd"/>
<path d="M307 86.3l1.9-.5v1z" fill-rule="evenodd"/>
<path d="M388.2 85.8l2 .5-2 .5z" fill-rule="evenodd"/>
<path d="M390.1 94.8l2 .5-2 .6z" fill-rule="evenodd"/>
<path d="M12.5 119.9h1l-.5 1.9z" fill-rule="evenodd"/>
<path d="M27.3 110.8l2-.6v1.1z" fill-rule="evenodd"/>
<path d="M64.4 110.2l1.9 .6-1.9 .5z" fill-rule="evenodd"/>
<path d="M85.2 119.9h1.1l-.6 1.9z" fill-rule="evenodd"/>
<path d="M145.5 118.3l1.2 1.6-1.8-.8z" fill-rule="evenodd"/>
<path d="M160.9 123.8l.8 .8-1.8 1z" fill-rule="evenodd"/>
<path d="M169.3 134h.2v.2h-.2z" fill-rule="evenodd"/>
<path d="M171.8 119.3l1.9 .6-1.9 .5z" fill-rule="evenodd"/>
<path d="M173.5 137.7h.4v.4h-.4z" fill-rule="evenodd"/>
<path d="M173.5 137.7h.4v.4h-.4z" fill-rule="evenodd"/>
<path d="M229.9 127.2l1 1.7-1.7-1z" fill-rule="evenodd"/>
<path d="M294.2 133.3l-.3 2-.9-.4z" fill-rule="evenodd"/>
<path d="M312 136.2l1-.3 .2 1.9z" fill-rule="evenodd"/>
<path d="M351.7 130.6l-.4 2-.9-.5z" fill-rule="evenodd"/>
<path d="M378.5 123.2l.7 .8-1.9 .8z" fill-rule="evenodd"/>
<path d="M414.3 123.6l.5 1.9h-1.1z" fill-rule="evenodd"/>
<path d="M142.2 142.5l1.9 .5-1.9 .6z" fill-rule="evenodd"/>
<path d="M168.6 143.7h.1v.2h-.1z" fill-rule="evenodd"/>
<path d="M169.3 144.4h.2v.2h-.2z" fill-rule="evenodd"/>
<path d="M178.9 143.7h.2v.2h-.2z" fill-rule="evenodd"/>
<path d="M302 139.1l-.4 2-.9-.5z" fill-rule="evenodd"/>
<path d="M312.1 141.3l1.7 1.1-.8 .7z" fill-rule="evenodd"/>
<path d="M347.4 145.6h1l-.5 1.9z" fill-rule="evenodd"/>
<path d="M347.8 154.3l1-.1-.1 2z" fill-rule="evenodd"/>
<path d="M347.9 147.5l.5 2h-1z" fill-rule="evenodd"/>
<path d="M381.5 142l.6 .9-1.9 .6z" fill-rule="evenodd"/>
<path d="M384.2 147.4l1.9-.6 .1 1z" fill-rule="evenodd"/>
<path d="M174.3 165.6l.5 2h-1.1z" fill-rule="evenodd"/>
<path d="M194.5 165l1.2 1.6-.9 .4z" fill-rule="evenodd"/>
<path d="M366.9 175.6l1-.2v2z" fill-rule="evenodd"/>
<path d="M369.2 162.7l-.4 1.9-.9-.4z" fill-rule="evenodd"/>
<path d="M378.1 166.3l1.7-1.1 .3 1z" fill-rule="evenodd"/>
<path d="M380.9 173.8h.4v.4h-.4z" fill-rule="evenodd"/>
<path d="M380.9 174.2l1.8 .8-.6 .8z" fill-rule="evenodd"/>
<path d="M413.7 172h1.1l-.5 2z" fill-rule="evenodd"/>
<path d="M378.6 190.2l1.9 .5-1.9 .5z" fill-rule="evenodd"/>
<path d="M384.3 190.7l2-.5v1z" fill-rule="evenodd"/>
</g>
<g font-size="5.6">
<text x="323.9" y="8.7">50g jewel finish</text>
<text x="410.1" y="33.5">A</text>
<text x="327.9" y="60.4">B</text>
<text x="361.8" y="60.7">B</text>
<text x="292.5" y="105">B-B ( 4:1)</text>
<text x="348.5" y="115.1">View A ( 4:1)</text>
</g>
<g font-size="5">
<text x="84.7" y="97.4" transform="rotate(-90 84.7 97.4)">54.6</text>
<text x="12" y="102.7" transform="rotate(-90 12 102.7)">51.1</text>
</g>
<g font-size="4.9">
<text x="338.6" y="15.7">43.5</text>
<text x="336.9" y="27.4">40.35</text>
<text x="314.4" y="36.8">1.1 min</text>
<text x="292.8" y="43.7" transform="rotate(-90 292.8 43.7)">5.3</text>
<text x="323.7" y="44.2">R 0.7</text>
<text x="22.2" y="58.8">Development of label area</text>
<text x="283.9" y="67.6" transform="rotate(-90 283.9 67.6)">12.6</text>
<text x="284" y="86.8" transform="rotate(-90 284 86.8)">2</text>
<text x="344.8" y="84.3">41.6</text>
<text x="128.1" y="95.6">PL</text>
<text x="198.8" y="95.4" transform="rotate(45 198.8 95.4)">66.2</text>
<text x="338.6" y="93.3">43.5</text>
<text x="164" y="107.8">Bottom view</text>
<text x="44.3" y="109.8">39</text>
<text x="135" y="108.8" transform="rotate(40 135 108.8)">R 60</text>
<text x="289" y="117.5">R 0.3</text>
<text x="389" y="117.4">R 0.8</text>
<text x="125.8" y="142.2" transform="rotate(-1 125.8 142.2)">R 350</text>
<text x="346" y="142.6" transform="rotate(-77 346 142.6)">25</text>
<text x="383.3" y="139.2" transform="rotate(-32 383.3 139.2)">R 0.4</text>
<text x="271.2" y="145.1">R 0.4</text>
<text x="389.1" y="145.1" transform="rotate(-3 389.1 145.1)">R 0.65</text>
<text x="282.2" y="153.8">R 6</text>
<text x="326.9" y="150.7">R 0.2</text>
<text x="412.3" y="154.4" transform="rotate(-90 412.3 154.4)">12.6</text>
<text x="350.8" y="157.7" transform="rotate(72 350.8 157.7)">10</text>
<text x="391.5" y="161.6">R 0.4</text>
<text x="199.3" y="173.5" transform="rotate(67 199.3 173.5)">R 3</text>
<text x="364.9" y="173.9" transform="rotate(-85 364.9 173.9)">40</text>
<text x="103.2" y="177.4">LNMC code</text>
<text x="175.3" y="175.3" transform="rotate(90 175.3 175.3)">R 500</text>
<text x="213.6" y="178.5">PL</text>
<text x="396.5" y="180.6">R 0.6</text>
<text x="396.2" y="188.7">0.95</text>
<text x="364.4" y="282.8">Jewel 50 gr coffee jar</text>
</g>
<g font-size="4.8">
<text x="42.3" y="72.4" transform="rotate(84 42.3 72.4)">R 54.5</text>
<text x="162" y="122" transform="rotate(-22 162 122)">45</text>
</g>
<text font-size="3.9" x="305.2" y="251.6">Изменения</text>
<g font-size="3.5">
<text x="232.9" y="237.1">A</text>
<text x="279.8" y="236.5">Shape was corrected</text>
<text x="355.6" y="237.1">02.08.2021</text>
<text x="384.4" y="237.1">Y.A</text>
<text x="407.4" y="237.1">Y.A</text>
<text x="325" y="251.6">- REVISIONS</text>
<text x="384.3" y="258.7">РУСДЖАМ/SISECAM</text>
<text x="385.5" y="262.6">GLASS PACKAGING</text>
<text x="338.8" y="266.3">223±10</text>
<text x="394.9" y="273.7">218608 R1</text>
<text x="369.5" y="289.8">Jacobs Douwe Egberts</text>
</g>
<g font-size="3.4">
<text x="351.8" y="15.2">±0.35</text>
<text x="353.5" y="26.9">±0.35</text>
<text x="292.3" y="33.7" transform="rotate(-90 292.3 33.7)">±0.15</text>
<text x="351.8" y="92.8">±0.35</text>
<text x="208.6" y="104.4" transform="rotate(45 208.6 104.4)">±1.4</text>
</g>
<g font-size="3.1">
<text x="258.5" y="258.7">Y.A</text>
<text x="311.5" y="258.7">50g JEWEL FINISH</text>
<text x="258.5" y="266.2">Y.A</text>
<text x="253.4" y="273.7">19.07.2021</text>
<text x="295.8" y="273.7">~156g</text>
<text x="337.5" y="273.7">~2.55mm</text>
<text x="258.7" y="281.2">1/1</text>
<text x="337.5" y="281.2">~20.9deg</text>
</g>
<g font-size="2.8">
<text x="281.6" y="242.2">Содержание изменения</text>
<text x="361.2" y="242.2">дата</text>
<text x="380.9" y="242.2">выполнил</text>
<text x="404.1" y="242.2">проверил</text>
<text x="230.5" y="256.7">чертил</text>
<text x="269" y="256.7">тип венчика</text>
<text x="230.5" y="264.2">проверил</text>
<text x="269" y="264.2">номинальная вмест</text>
<text x="307.8" y="264.2">полная вместимость</text>
<text x="362.8" y="269.1">код</text>
<text x="389" y="269.1">врем. код</text>
<text x="230.5" y="271.7">дата</text>
<text x="269" y="271.7">Вес</text>
<text x="307.8" y="271.7">толщ. ст. теор.</text>
<text x="230.5" y="279.2">масштаб</text>
<text x="269" y="279.2">незап. объем</text>
<text x="307.8" y="279.2">угол опрокидывания</text>
<text x="307.8" y="288.9">ссылка</text>
</g>
<g font-size="2.5">
<text x="231.7" y="244">REV</text>
<text x="291.2" y="245.7">REMARK</text>
<text x="360.9" y="245.7">DATE</text>
<text x="381.7" y="245.7">MADE BY</text>
<text x="402.3" y="245.7">CHECKED BY</text>
<text x="230.5" y="260.2">DRAWN BY</text>
<text x="269" y="260.2">FINISH</text>
<text x="230.5" y="267.7">CHECKED BY</text>
<text x="269" y="267.7">FILLING CAP.</text>
<text x="307.8" y="267.7">BRIMFULL CAP.</text>
<text x="367.2" y="269.1">/CODE NO</text>
<text x="401.5" y="269.1">/TEMP. CODE</text>
<text x="230.5" y="275.2">DATE</text>
<text x="269" y="275.2">WEIGHT</text>
<text x="307.8" y="275.2">W.T.(THEORET)</text>
<text x="230.5" y="282.7">SCALE</text>
<text x="269" y="282.7">VACUITY</text>
<text x="307.8" y="282.7">TILT ANGLE</text>
<text x="316.2" y="288.9">/REFERENCE</text>
</g>
<text font-size="2.1" x="414.8" y="293.8">NRB</text>
<g font-size="1.7">
<text x="287" y="267.7">(cc)</text>
<text x="325.6" y="267.7">(cc)</text>
<text x="287.6" y="275.2">(g)</text>
<text x="287.5" y="282.7">(%)</text>
<text x="327.3" y="282.7">()</text>
</g>
<g font-size="1.5">
<text x="325.2" y="275.2">(mm)</text>
<text x="230.5" y="286.2">Модель разработанa сотрудником ANADOLU CAM SANAYII A.S. согласно прототипу или чертежу,</text>
<text x="230.5" y="289">предоставленному заказчиком</text>
<text x="230.5" y="291.9">This design remains property of ANADOLU CAM SANAYİİ A.Ş. until exclusive industrial proprieatry rights are duly</text>
<text x="230.5" y="294.7">transferred to Customer.The tolerance that hadn't given must be taken from the biggest tolerance on the drawing.</text>
</g>
</svg>
